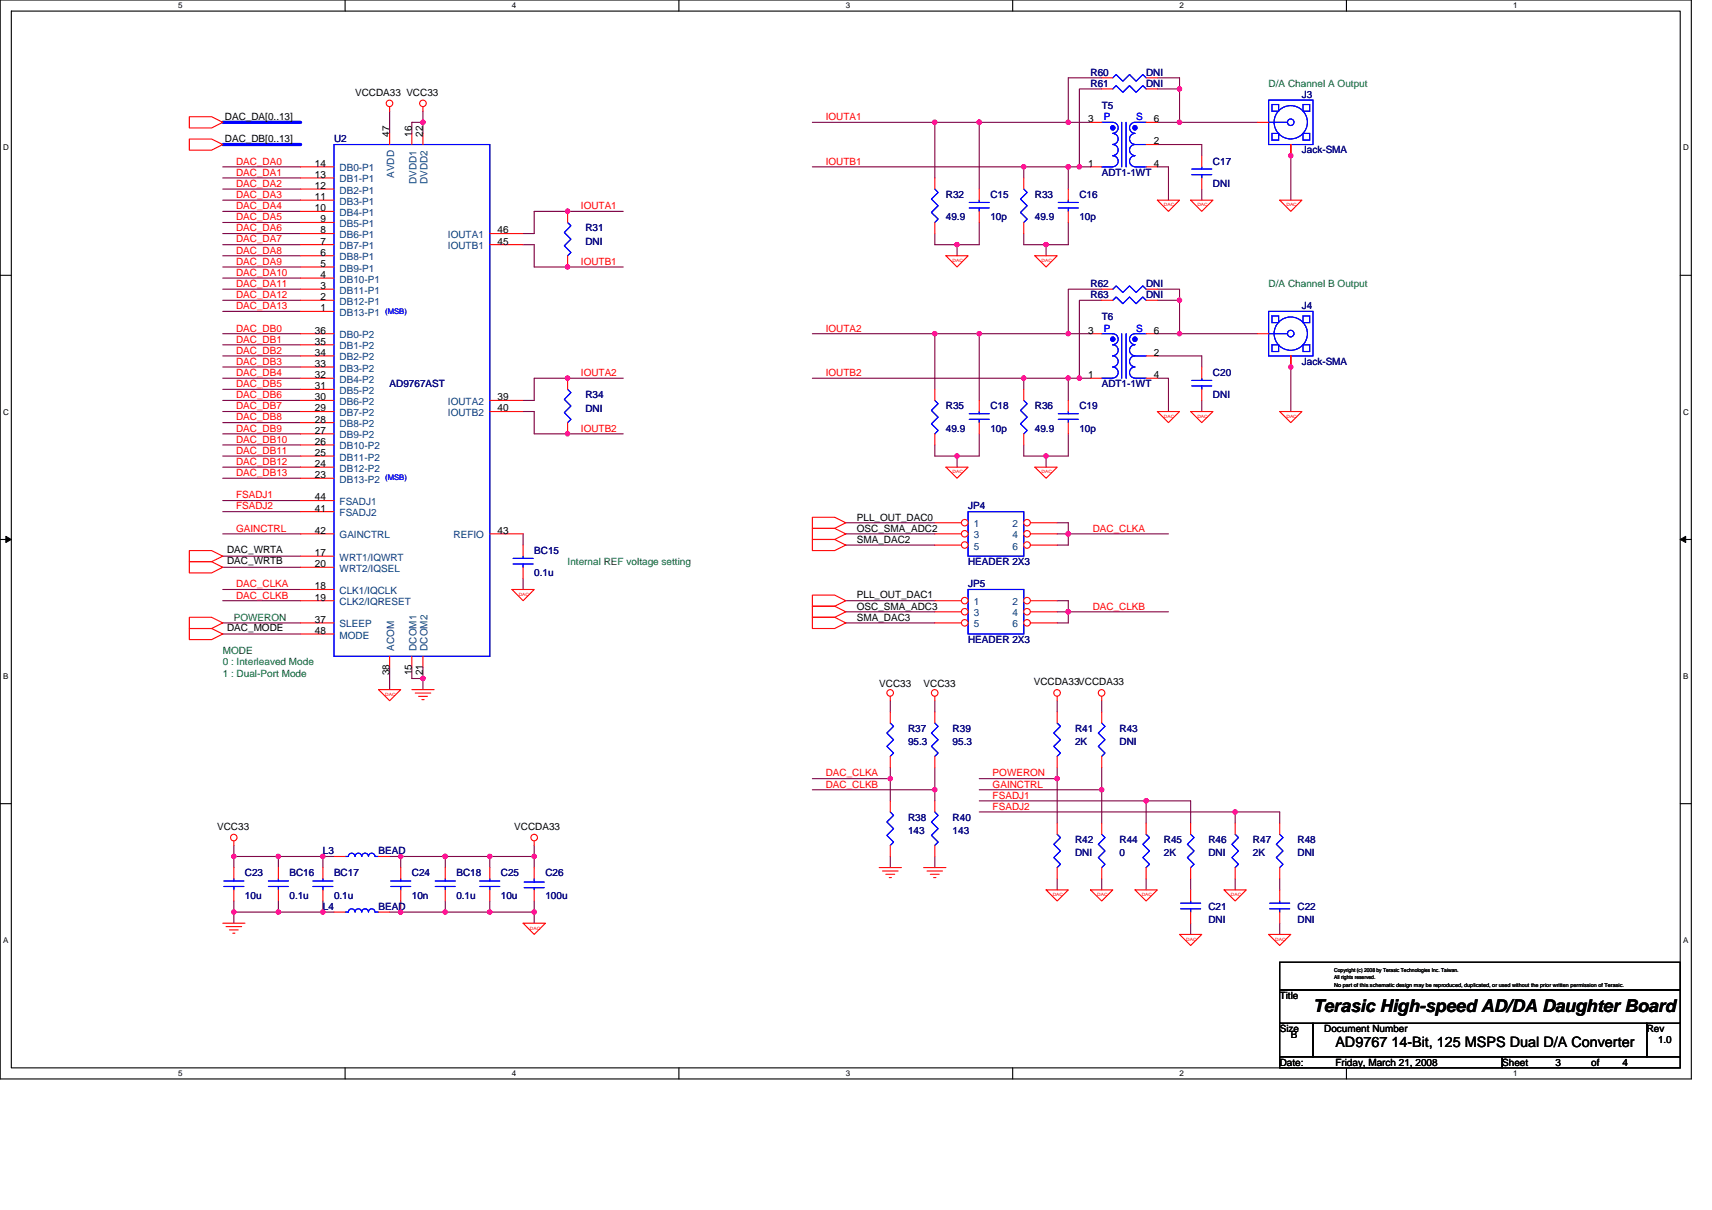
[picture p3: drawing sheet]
<svg xmlns="http://www.w3.org/2000/svg" width="297mm" height="210mm" viewBox="0 0 297 210" stroke-linecap="round" stroke-linejoin="round" font-family="sans-serif">
<path d="M0 0h293.5v187.2h-293.5zM2 1.9h289.5v183.4h-289.5z" fill="none" stroke="#000" stroke-width=".19"/>
<g fill="#fff">
<path d="M30.9 .2h.8v1.6h-.8z"/>
<path d="M30.9 185.5h.8v1.6h-.8z"/>
</g>
<path d="M59.9 0v1.9M59.9 185.3v1.9" fill="none" stroke="#000" stroke-width=".19"/>
<g fill="#fff">
<path d="M88.8 .2h.8v1.6h-.8z"/>
<path d="M88.8 185.5h.8v1.6h-.8z"/>
</g>
<path d="M117.8 0v1.9M117.8 185.3v1.9" fill="none" stroke="#000" stroke-width=".19"/>
<g fill="#fff">
<path d="M146.7 .2h.8v1.6h-.8z"/>
<path d="M146.7 185.5h.8v1.6h-.8z"/>
</g>
<path d="M175.7 0v1.9M175.7 185.3v1.9" fill="none" stroke="#000" stroke-width=".19"/>
<g fill="#fff">
<path d="M204.7 .2h.7v1.6h-.7z"/>
<path d="M204.7 185.5h.7v1.6h-.7z"/>
</g>
<path d="M233.6 0v1.9M233.6 185.3v1.9" fill="none" stroke="#000" stroke-width=".19"/>
<g fill="#fff">
<path d="M262.6 .2h.7v1.6h-.7z"/>
<path d="M262.6 185.5h.7v1.6h-.7z"/>
<path d="M.5 24.8h1v1.6h-1z"/>
<path d="M292 24.8h1v1.6h-1z"/>
<path d="M.5 70.7h1v1.5h-1z"/>
<path d="M292 70.7h1v1.5h-1z"/>
</g>
<path d="M0 47.8h2M291.5 47.8h2" fill="none" stroke="#000" stroke-width=".19"/>
<g fill="#fff">
<path d="M.5 116.5h.9v1.6h-.9z"/>
<path d="M292 116.5h.9v1.6h-.9z"/>
</g>
<path d="M0 93.6h2M291.5 93.6h2" fill="none" stroke="#000" stroke-width=".19"/>
<path d="M1 93.1l1 .5-1 .5zM291.5 93.6l1-.5v1z" fill="#000" stroke="#000" stroke-width=".17"/>
<g fill="#fff">
<path d="M.5 162.4h.9v1.5h-.9z"/>
<path d="M292 162.4h.9v1.5h-.9z"/>
</g>
<path d="M0 139.5h2M291.5 139.5h2M222 167h69.5v4.8h-69.5zM222 171.8h69.5v5.8h-69.5zM222 177.6h5.8v5.8h-5.8zM227.8 177.6h57.9v5.8h-57.9zM285.7 177.6h5.8v5.8h-5.8zM222 183.4h38.6v1.9h-38.6zM260.6 183.4h30.9v1.9h-30.9z" fill="none" stroke="#000" stroke-width=".19"/>
<g fill="none" stroke="#800040" stroke-width=".19">
<path d="M67.6 19.3v3.9M73.4 19.3v1.9M191.2 13.5h-5.8v7.7M191.2 15.4h-3.9v13.6M200.8 13.5h3.9v1.9h-3.9M204.7 15.4v5.8M38.6 29h13.6M38.6 30.9h13.6M38.6 32.8h13.6M38.6 34.7h13.6M38.6 36.7h13.6M38.6 38.6h13.6"/>
<path d="M73.4 21.2h-1.9v2M73.4 21.2v2M108.1 36.7h-15.4v3.8h-1.9M140.9 29h36.7M140.9 21.2h21.3M162.2 21.2v9.7M162.2 21.2h7.7M169.9 21.2v11.6M169.9 38.6v3.9h-3.9M169.9 21.2h15.5M177.6 29h7.8M177.6 29v1.9"/>
<path d="M185.4 29h1.9M185.4 21.2h3.8M185.4 29v3.8M185.4 38.6v3.9h-3.9M187.3 29h1.9M200.8 21.2h3.9M200.8 29h1.9v5.7M200.8 25.1h7.7v1.9M204.7 21.2h13.5M208.5 32.8v1.9M224 27v7.7M38.6 40.5h13.6"/>
<path d="M38.6 42.5h13.6M38.6 44.4h13.6M38.6 46.3h13.6M38.6 48.3h13.6M38.6 50.2h13.6M38.6 52.1h13.6M38.6 54h13.6M38.6 57.9h13.6M38.6 59.8h13.6M90.8 42.5h1.9v3.8h15.4M140.9 57.9h21.3M162.2 57.9h7.7"/>
<path d="M162.2 57.9v9.7M162.2 40.5v2h3.8M166 42.5v1.9M169.9 57.9v11.6M177.6 40.5v2h3.9M181.5 42.5v1.9M185.4 57.9h3.8M191.2 52.1h-3.9v13.5M191.2 50.2h-5.8v7.7h-15.5M200.8 52.1h3.9v5.8h-3.9M200.8 50.2h3.9v1.9M204.7 57.9h13.5"/>
<path d="M38.6 61.8h13.6M38.6 63.7h13.6M38.6 65.6h13.6M38.6 67.6h13.6M38.6 69.5h13.6M38.6 71.4h13.6M38.6 73.3h13.6M38.6 75.3h13.6M38.6 77.2h13.6M38.6 79.1h13.6M90.8 71.4h1.9v3.9h15.4M108.1 65.6h-15.4v3.9h-1.9"/>
<path d="M140.9 65.6h36.7M162.2 77.2v1.9h3.8M166 79.1v2M169.9 75.3v3.8h-3.9M177.6 65.6h7.8M177.6 65.6v2M177.6 77.2v1.9h3.9M181.5 79.1v2M185.4 65.6h1.9M185.4 65.6v3.9M185.4 75.3v3.8h-3.9M187.3 65.6h1.9"/>
<path d="M200.8 65.6h1.9v5.8M200.8 61.8h7.7v1.9M208.5 69.5v1.9M224 63.7v7.7M38.6 81.1h13.6M38.6 83h13.6M38.6 98.4h13.6M38.6 96.5h13.6M38.6 86.9h13.6M38.6 88.8h13.6M38.6 92.6h13.6M90.8 92.6v2"/>
<path d="M146.7 92.6h15.5M146.7 94.6h15.5M146.7 90.7h15.5M183.4 92.6h2M183.4 90.7h2v1.9M185.4 92.6v2h-2M185.4 92.6h17.3M38.6 110h13.6M38.6 104.2h13.6M38.6 102.3h13.6M38.6 108.1h13.6M67.6 115.8v3.9"/>
<path d="M71.5 115.8v2h1.9M73.4 115.8v2M73.4 117.8v1.9M90.8 100.4v1.9M146.7 106.2h15.5M146.7 108.1h15.5M146.7 104.2h15.5M183.4 104.2h2v2M183.4 106.2h2M185.4 106.2v1.9h-2M185.4 106.2h17.3M140.9 137.1h21.3"/>
<path d="M140.9 135.1h13.6M154.5 121.6v1.9M154.5 133.2v1.9M154.5 135.1v3.9M162.2 133.2v3.9M162.2 121.6v1.9M162.2 137.1v1.9M169.9 135.1h13.5M169.9 137.1h21.3M169.9 139h29M183.4 133.2v1.9M183.4 121.6v1.9"/>
<path d="M183.4 135.1v7.8M191.2 133.2v3.9M191.2 121.6v1.9M191.2 137.1v5.8M198.9 139v3.9M198.9 139h7.7v3.9M40.6 148.6h7.7v2M40.6 158.3h7.7M40.6 148.6v2M40.6 156.4v1.9M40.6 158.3v1.9M40.6 146.7v1.9"/>
<path d="M48.3 156.4v1.9M48.3 158.3h7.7M48.3 148.6h7.7M56 148.6h2M56 158.3h2M56 148.6v2M56 156.4v1.9M67.6 158.3h1.9M67.6 148.6h1.9M69.5 148.6v2M69.5 156.4v1.9M69.5 148.6h7.8"/>
<path d="M69.5 158.3h7.8M77.3 158.3h7.7M77.3 148.6h7.7M77.3 156.4v1.9M77.3 148.6v2M85 158.3h7.7M85 148.6h7.7M85 156.4v1.9M85 148.6v2M92.7 158.3v1.9M92.7 146.7v1.9M92.7 148.6v2"/>
<path d="M92.7 156.4v1.9M154.5 148.6v2M162.2 148.6v2M169.9 140.9h44.4M183.4 152.5v1.9M191.2 152.5v1.9M198.9 152.5v1.9M206.6 152.5v1.9M214.3 140.9v2M214.3 152.5v1.9M214.3 140.9h7.7v2M222 152.5v1.9"/>
<path d="M206.6 160.2v2M222 160.2v2"/>
</g>
<path d="M38.6 21.2h13.6M38.6 25.1h13.6" fill="none" stroke="#00f" stroke-width=".57"/>
<g fill="#f0f" stroke="#f0f" stroke-width=".19">
<circle cx="73.4" cy="117.7" r=".38"/>
<circle cx="73.4" cy="21.2" r=".38"/>
<circle cx="56" cy="158.3" r=".38"/>
<circle cx="85" cy="158.3" r=".38"/>
<circle cx="92.7" cy="148.6" r=".38"/>
<circle cx="48.3" cy="158.3" r=".38"/>
<circle cx="77.2" cy="158.3" r=".38"/>
<circle cx="92.7" cy="158.3" r=".38"/>
<circle cx="56" cy="148.6" r=".38"/>
<circle cx="48.3" cy="148.6" r=".38"/>
<circle cx="85" cy="148.6" r=".38"/>
<circle cx="77.2" cy="148.6" r=".38"/>
<circle cx="69.5" cy="148.6" r=".38"/>
<circle cx="69.5" cy="158.3" r=".38"/>
<circle cx="40.6" cy="148.6" r=".38"/>
<circle cx="40.6" cy="158.3" r=".38"/>
<circle cx="185.3" cy="106.2" r=".38"/>
<circle cx="185.3" cy="92.6" r=".38"/>
<circle cx="162.2" cy="57.9" r=".38"/>
<circle cx="166" cy="79.1" r=".38"/>
<circle cx="181.5" cy="79.1" r=".38"/>
<circle cx="177.6" cy="65.6" r=".38"/>
<circle cx="204.6" cy="57.9" r=".38"/>
<circle cx="185.3" cy="57.9" r=".38"/>
<circle cx="223.9" cy="63.7" r=".38"/>
<circle cx="98.5" cy="65.6" r=".38"/>
<circle cx="98.5" cy="75.3" r=".38"/>
<circle cx="98.5" cy="36.7" r=".38"/>
<circle cx="98.5" cy="46.3" r=".38"/>
<circle cx="162.2" cy="21.2" r=".38"/>
<circle cx="166" cy="42.4" r=".38"/>
<circle cx="181.5" cy="42.4" r=".38"/>
<circle cx="185.3" cy="28.9" r=".38"/>
<circle cx="177.6" cy="28.9" r=".38"/>
<circle cx="204.6" cy="21.2" r=".38"/>
<circle cx="185.3" cy="21.2" r=".38"/>
<circle cx="223.9" cy="27" r=".38"/>
<circle cx="214.3" cy="140.9" r=".38"/>
<circle cx="191.1" cy="137" r=".38"/>
<circle cx="183.4" cy="135.1" r=".38"/>
<circle cx="162.2" cy="137" r=".38"/>
<circle cx="154.5" cy="135.1" r=".38"/>
<circle cx="198.9" cy="139" r=".38"/>
<circle cx="204.6" cy="15.4" r=".38"/>
<circle cx="169.9" cy="21.2" r=".38"/>
<circle cx="187.3" cy="28.9" r=".38"/>
<circle cx="204.6" cy="52.1" r=".38"/>
<circle cx="187.3" cy="65.6" r=".38"/>
<circle cx="185.3" cy="65.6" r=".38"/>
<circle cx="169.9" cy="57.9" r=".38"/>
</g>
<g fill="none" stroke="#f00" stroke-width=".19">
<path d="M67.6 18.5v.8M73.4 18.5v.8M191.2 13.5h1.9M191.2 15.4h1.9M198.9 13.5h1.9M198.9 15.4h1.9M32.8 20.3h3.9l1.9 .9-1.9 1h-3.9zM32.8 24.1h3.9l1.9 1-1.9 1h-3.9zM52.2 34.7h5.8M52.2 30.9h5.8M52.2 36.7h5.8M52.2 32.8h5.8"/>
<path d="M52.2 29h5.8M52.2 38.6h5.8M67.6 23.2v1.9M71.5 23.2v1.9M73.4 23.2v1.9M98.5 36.7v1.9M162.2 30.9v1.9M162.2 38.6v1.9M185.4 32.8v1.9M185.4 36.7v1.9M200.8 34.7h3.9l-2 2zM206.6 34.7h3.9l-2 2z"/>
<path d="M208.5 27v2M208.5 30.9v1.9M222 34.7h3.9l-1.9 2zM52.2 50.2h5.8M52.2 42.5h5.8M52.2 40.5h5.8M52.2 44.4h5.8M52.2 59.8h5.8M52.2 52.1h5.8M52.2 46.3h5.8M52.2 48.3h5.8M52.2 57.9h5.8"/>
<path d="M52.2 54h5.8M85 42.5h5.8M85 40.5h5.8M98.5 44.4v1.9M164.1 44.4h3.9l-2 1.9zM179.6 44.4h3.8l-1.9 1.9zM189.2 57.9h2M191.2 50.2h1.9M198.9 50.2h1.9M198.9 57.9h1.9M218.2 57.9h1.9M52.2 71.4h5.8"/>
<path d="M52.2 79.1h5.8M52.2 63.7h5.8M52.2 73.3h5.8M52.2 69.5h5.8M52.2 65.6h5.8M52.2 75.3h5.8M52.2 77.2h5.8M52.2 61.8h5.8M52.2 67.6h5.8M85 71.4h5.8M85 69.5h5.8M98.5 65.6v2"/>
<path d="M98.5 73.3v2M162.2 67.6v1.9M162.2 75.3v1.9M169.9 69.5v1.9M169.9 73.3v2M185.4 69.5v1.9M185.4 73.3v2M189.2 65.6h2M198.9 65.6h1.9M198.9 61.8h1.9M200.8 71.4h3.9l-2 1.9zM206.6 71.4h3.9l-2 1.9z"/>
<path d="M222 71.4h3.9l-1.9 1.9zM224 61.8v1.9M32.8 97.5h3.9l1.9 .9-1.9 1h-3.9zM32.8 95.5h3.9l1.9 1-1.9 1h-3.9zM52.2 92.6h5.8M52.2 98.4h5.8M52.2 81.1h5.8M52.2 96.5h5.8M52.2 88.8h5.8M52.2 86.9h5.8M52.2 83h5.8M85 92.6h5.8"/>
<path d="M90.8 94.6v1.9M90.8 98.4v2M140.9 91.7h3.9l1.9 .9-1.9 1h-3.9zM140.9 89.8h3.9l1.9 .9-1.9 1h-3.9zM140.9 93.6h3.9l1.9 1-1.9 .9h-3.9zM164.1 81.1h3.9l-2 1.9zM179.6 81.1h3.8l-1.9 1.9zM32.8 109.1h3.9l1.9 .9-1.9 1h-3.9zM32.8 107.1h3.9l1.9 1-1.9 1h-3.9zM52.2 108.1h5.8M52.2 102.3h5.8M52.2 110h5.8"/>
<path d="M52.2 104.2h5.8M65.7 119.7h3.8l-1.9 1.9zM67.6 113.9v1.9M71.5 119.7h3.8M71.5 113.9v1.9M73.4 113.9v1.9M88.8 102.3h3.9l-1.9 1.9zM140.9 103.3h3.9l1.9 .9-1.9 1h-3.9zM140.9 105.2h3.9l1.9 1-1.9 .9h-3.9zM140.9 107.1h3.9l1.9 1-1.9 1h-3.9zM72 120.3h2.7M72.6 120.8h1.6"/>
<path d="M73.2 121.4h.4M154.5 120.8v.8M154.5 123.5v2M154.5 131.3v1.9M154.5 139v1.9M162.2 120.8v.8M162.2 123.5v2M162.2 131.3v1.9M162.2 139v1.9M183.4 120.8v.8M183.4 123.5v2M183.4 131.3v1.9"/>
<path d="M191.2 120.8v.8M191.2 123.5v2M191.2 131.3v1.9M40.6 145.9v.8M40.6 150.6v1.9M40.6 154.4v2M56 150.6v1.9M56 154.4v2M58 148.6h1.9M58 158.3h1.9M65.7 148.6h1.9M65.7 158.3h1.9"/>
<path d="M69.5 150.6v1.9M69.5 154.4v2M77.3 150.6v1.9M77.3 154.4v2M85 150.6v1.9M85 154.4v2M92.7 145.9v.8M92.7 150.6v1.9M92.7 154.4v2M152.5 150.6h3.9M153.1 151.2h2.7M153.7 151.7h1.5"/>
<path d="M154.3 152.3h.4M154.5 146.7v1.9M160.2 150.6h3.9M160.8 151.2h2.7M161.4 151.7h1.6M162 152.3h.4M162.2 146.7v1.9M181.5 154.4h3.9l-2 2zM189.2 154.4h3.9l-1.9 2zM191.2 142.9v1.9M191.2 150.6v1.9M196.9 154.4h3.9l-1.9 2z"/>
<path d="M206.6 142.9v1.9M206.6 150.6v1.9M212.4 154.4h3.8l-1.9 2zM214.3 142.9v1.9M214.3 150.6v1.9M222 154.4v2M222 158.3v1.9M38.6 160.2h3.9M39.2 160.8h2.7M39.8 161.4h1.5M40.4 161.9h.4M90.8 160.2h3.8l-1.9 2z"/>
<path d="M204.7 162.2h3.8l-1.9 1.9zM220.1 162.2h3.9l-2 1.9z"/>
<circle cx="67.6" cy="17.9" r=".57"/>
<circle cx="73.4" cy="17.9" r=".57"/>
<circle cx="154.5" cy="120.2" r=".57"/>
<circle cx="162.2" cy="120.2" r=".57"/>
<circle cx="183.4" cy="120.2" r=".57"/>
<circle cx="191.1" cy="120.2" r=".57"/>
<circle cx="40.6" cy="145.3" r=".57"/>
<circle cx="92.7" cy="145.3" r=".57"/>
</g>
<g fill="none" stroke="#00f" stroke-width=".19">
<path d="M193.1 13.5l.6-.6 1.1 1.2 1.2-1.2 1.1 1.2 1.2-1.2 .6 .6M193.1 15.4l.6-.5 1.1 1.1 1.2-1.1 1.1 1.1 1.2-1.1 .6 .5M58 25.1h27v88.8h-27zM98.5 38.6l.6 .6-1.2 1.1 1.2 1.2-1.2 1.2 1.2 1.1-.6 .6M162.2 32.8l.6 .6-1.2 1.1 1.2 1.2-1.2 1.2 1.2 1.1-.6 .6M183.6 36.1h3.5M183.6 35.1h3.5M185.4 34.7v.4M185.4 36.1v.6M206.8 30.3h3.4M206.8 29.3h3.4M208.5 29v.3"/>
<path d="M208.5 30.3v.6M191.2 57.9h1.9a.95 .95 0 0 1 .9 1 .95 .95 0 0 1-.9 .9M193.1 59.8a.95 .95 0 0 1 .9 1 .95 .95 0 0 1-.9 .9M193.1 50.2l.6-.6 1.1 1.2 1.2-1.2 1.1 1.2 1.2-1.2 .6 .6M194.6 57.9v7.7M195.4 57.9v7.7M196.9 59.8a.95 .95 0 0 0-.9 1 .95 .95 0 0 0 .9 .9M198.9 57.9h-2a.95 .95 0 0 0-.9 1 .95 .95 0 0 0 .9 .9M220.1 54h7.7v7.8h-7.7zM220.1 57.9h3.3M220.7 59.8h1.1v1.2h-1.1zM220.7 54.8h1.1v1.2h-1.1z"/>
<path d="M226.1 59.8h1.1v1.2h-1.1zM226.1 54.8h1.1v1.2h-1.1zM98.5 67.6l.6 .5-1.2 1.2 1.2 1.2-1.2 1.1 1.2 1.2-.6 .5M162.2 69.5l.6 .6-1.2 1.1 1.2 1.2-1.2 1.2 1.2 1.1-.6 .6M168.2 72.8h3.4M168.2 71.8h3.4M169.9 71.4v.4M169.9 72.8v.5M183.6 72.8h3.5M183.6 71.8h3.5M185.4 71.4v.4M185.4 72.8v.5"/>
<path d="M193.1 61.8a.96 .96 0 0 1 .9 .9 .96 .96 0 0 1-.9 1 .97 .97 0 0 1 .9 1 .97 .97 0 0 1-.9 .9h-1.9M198.9 61.8h-2a.95 .95 0 0 0-.9 .9 .95 .95 0 0 0 .9 1 .99 .99 0 0 0-.9 1 .99 .99 0 0 0 .9 .9h2M89 97.9h3.5M89 96.9h3.5M90.8 96.5v.4M90.8 97.9v.5M168 88.8h9.6v7.7h-9.6zM154.5 125.5l.5 .5-1.1 1.2 1.1 1.2-1.1 1.1 1.1 1.2-.5 .6M162.2 125.5l.6 .5-1.2 1.2 1.2 1.2-1.2 1.1 1.2 1.2-.6 .6M183.4 125.5l.6 .5-1.2 1.2 1.2 1.2-1.2 1.1 1.2 1.2-.6 .6M191.2 125.5l.5 .5-1.1 1.2 1.1 1.2-1.1 1.1 1.1 1.2-.5 .6M38.8 153.8h3.5"/>
<path d="M38.8 152.9h3.5M40.6 152.5v.4M40.6 153.8v.6M54.3 153.8h3.5M54.3 152.9h3.5M56 152.5v.4M56 153.8v.6M59.9 148.6h.5M59.9 158.3h.5a.58 .58 0 0 1 .6-.6 .58 .58 0 0 1 .6 .6 .57 .57 0 0 1 .6-.6 .57 .57 0 0 1 .6 .6 .58 .58 0 0 1 .5-.6 .58 .58 0 0 1 .6 .6 .57 .57 0 0 1 .6-.6 .57 .57 0 0 1 .6 .6h.6M60.4 148.6a.58 .58 0 0 1 .6-.5 .58 .58 0 0 1 .6 .5 .57 .57 0 0 1 .6-.5 .57 .57 0 0 1 .6 .5 .58 .58 0 0 1 .5-.5 .58 .58 0 0 1 .6 .5 .57 .57 0 0 1 .6-.5 .57 .57 0 0 1 .6 .5M65.1 148.6h.6M67.8 153.8h3.5"/>
<path d="M67.8 152.9h3.5M69.5 152.5v.4M69.5 153.8v.6M75.5 153.8h3.5M75.5 152.9h3.5M77.3 152.5v.4M77.3 153.8v.6M83.2 153.8h3.5M83.2 152.9h3.5M85 152.5v.4M85 153.8v.6M90.9 153.1h3.5"/>
<path d="M90.9 154.1h3.5M92.7 154.1v.3M92.7 152.5v.6M154.5 140.9l.5 .6-1.1 1.1 1.1 1.2-1.1 1.2 1.1 1.1-.5 .6M162.2 140.9l.6 .6-1.2 1.1 1.2 1.2-1.2 1.2 1.2 1.1-.6 .6M191.2 144.8l.5 .6-1.1 1.1 1.1 1.2-1.1 1.1 1.1 1.2-.5 .6M206.6 144.8l.6 .6-1.2 1.1 1.2 1.2-1.2 1.1 1.2 1.2-.6 .6M214.3 144.8l.6 .6-1.2 1.1 1.2 1.2-1.2 1.1 1.2 1.2-.6 .6M220.3 157.7h3.5M220.3 156.7h3.5M222 156.4v.3M222 157.7v.6"/>
<circle cx="223.9" cy="57.9" r=".57"/>
<circle cx="224" cy="57.9" r="2.89"/>
</g>
<g fill="#00f" stroke="#00f" stroke-width=".19">
<circle cx="196.9" cy="58.9" r=".38"/>
<circle cx="193.1" cy="58.9" r=".38"/>
</g>
<circle cx="167.4" cy="90.7" r=".57" fill="#fff" stroke="#f00" stroke-width=".19"/>
<path d="M162.2 90.7h4.6" fill="none" stroke="#f00" stroke-width=".19"/>
<circle cx="178.2" cy="90.7" r=".57" fill="#fff" stroke="#f00" stroke-width=".19"/>
<path d="M178.8 90.7h4.6" fill="none" stroke="#f00" stroke-width=".19"/>
<circle cx="167.4" cy="92.6" r=".57" fill="#fff" stroke="#f00" stroke-width=".19"/>
<path d="M162.2 92.6h4.6" fill="none" stroke="#f00" stroke-width=".19"/>
<circle cx="178.2" cy="92.6" r=".57" fill="#fff" stroke="#f00" stroke-width=".19"/>
<path d="M178.8 92.6h4.6" fill="none" stroke="#f00" stroke-width=".19"/>
<circle cx="167.4" cy="94.6" r=".57" fill="#fff" stroke="#f00" stroke-width=".19"/>
<path d="M162.2 94.6h4.6" fill="none" stroke="#f00" stroke-width=".19"/>
<circle cx="178.2" cy="94.6" r=".57" fill="#fff" stroke="#f00" stroke-width=".19"/>
<g fill="none" stroke="#f00" stroke-width=".19">
<path d="M169.9 32.8v1.9M169.9 36.7v1.9M177.6 30.9v1.9M177.6 38.6v1.9M191.2 52.1h1.9M198.9 52.1h1.9M208.5 63.7v1.9M208.5 67.6v1.9M178.8 94.6h4.6M48.3 150.6v1.9M48.3 154.4v2M198.9 142.9v1.9"/>
<path d="M198.9 150.6v1.9"/>
</g>
<g fill="none" stroke="#00f" stroke-width=".19">
<path d="M168.2 36.1h3.4M168.2 35.1h3.4M169.9 34.7v.4M169.9 36.1v.6M177.6 32.8l.6 .6-1.1 1.1 1.1 1.2-1.1 1.2 1.1 1.1-.6 .6M193.1 52.1l.6-.6 1.1 1.2 1.2-1.2 1.1 1.2 1.2-1.2 .6 .6M206.8 67h3.4M206.8 66h3.4M208.5 65.6v.4M208.5 67v.6M168 102.3h9.6v7.7h-9.6zM46.6 153.8h3.4"/>
<path d="M46.6 152.9h3.4M48.3 152.5v.4M48.3 153.8v.6M198.9 144.8l.5 .6-1.1 1.1 1.1 1.2-1.1 1.1 1.1 1.2-.5 .6"/>
</g>
<circle cx="167.4" cy="104.2" r=".57" fill="#fff" stroke="#f00" stroke-width=".19"/>
<path d="M162.2 104.2h4.6" fill="none" stroke="#f00" stroke-width=".19"/>
<circle cx="178.2" cy="104.2" r=".57" fill="#fff" stroke="#f00" stroke-width=".19"/>
<path d="M178.8 104.2h4.6" fill="none" stroke="#f00" stroke-width=".19"/>
<circle cx="167.4" cy="106.2" r=".57" fill="#fff" stroke="#f00" stroke-width=".19"/>
<path d="M162.2 106.2h4.6" fill="none" stroke="#f00" stroke-width=".19"/>
<circle cx="178.2" cy="106.2" r=".57" fill="#fff" stroke="#f00" stroke-width=".19"/>
<path d="M178.8 106.2h4.6" fill="none" stroke="#f00" stroke-width=".19"/>
<circle cx="167.4" cy="108.1" r=".57" fill="#fff" stroke="#f00" stroke-width=".19"/>
<path d="M162.2 108.1h4.6" fill="none" stroke="#f00" stroke-width=".19"/>
<circle cx="178.2" cy="108.1" r=".57" fill="#fff" stroke="#f00" stroke-width=".19"/>
<g fill="none" stroke="#f00" stroke-width=".19">
<path d="M189.2 21.2h2M189.2 29h2M198.9 21.2h1.9M198.9 29h1.9M198.9 25.1h1.9M218.2 21.2h1.9M224 25.1v1.9M177.6 67.6v1.9M177.6 75.3v1.9M178.8 108.1h4.6M183.4 142.9v1.9M183.4 150.6v1.9"/>
<path d="M206.6 154.4v2M206.6 158.3v1.9M222 142.9v1.9M222 150.6v1.9"/>
</g>
<g fill="none" stroke="#00f" stroke-width=".19">
<path d="M220.1 17.4h7.7v7.7h-7.7zM220.7 18.1h1.1v1.2h-1.1zM226.1 18.1h1.1v1.2h-1.1zM191.2 29h1.9M191.2 21.2h1.9a.95 .95 0 0 1 .9 1 .95 .95 0 0 1-.9 .9M193.1 23.2a.95 .95 0 0 1 .9 .9 .95 .95 0 0 1-.9 1 .97 .97 0 0 1 .9 .9 .97 .97 0 0 1-.9 1 .96 .96 0 0 1 .9 1 .96 .96 0 0 1-.9 .9M194.6 21.2v7.8M195.4 21.2v7.8M196.9 23.2a.95 .95 0 0 0-.9 .9 .95 .95 0 0 0 .9 1M196.9 25.1a.96 .96 0 0 0-.9 .9 .96 .96 0 0 0 .9 1 .96 .96 0 0 0-.9 1 .96 .96 0 0 0 .9 .9M196.9 25.1h2M196.9 29h2"/>
<path d="M198.9 21.2h-2a.95 .95 0 0 0-.9 1 .95 .95 0 0 0 .9 .9M220.1 21.2h3.3M220.7 23.2h1.1v1.1h-1.1zM226.1 23.2h1.1v1.1h-1.1zM177.6 69.5l.6 .6-1.1 1.1 1.1 1.2-1.1 1.2 1.1 1.1-.6 .6M183.4 144.8l.6 .6-1.2 1.1 1.2 1.2-1.2 1.1 1.2 1.2-.6 .6M204.8 157.7h3.5M204.8 156.7h3.5M206.6 156.4v.3M206.6 157.7v.6M222 144.8l.6 .6-1.2 1.1 1.2 1.2-1.2 1.1 1.2 1.2-.6 .6"/>
<circle cx="223.9" cy="21.2" r=".57"/>
<circle cx="224" cy="21.2" r="2.89"/>
</g>
<g fill="#00f" stroke="#00f" stroke-width=".19">
<circle cx="196.9" cy="22.2" r=".38"/>
<circle cx="193.1" cy="22.2" r=".38"/>
</g>
<g fill="#f0f" stroke="#f0f" stroke-width=".19">
<circle cx="73.4" cy="117.7" r=".38"/>
<circle cx="73.4" cy="21.2" r=".38"/>
<circle cx="56" cy="158.3" r=".38"/>
<circle cx="85" cy="158.3" r=".38"/>
<circle cx="92.7" cy="148.6" r=".38"/>
<circle cx="48.3" cy="158.3" r=".38"/>
<circle cx="77.2" cy="158.3" r=".38"/>
<circle cx="92.7" cy="158.3" r=".38"/>
<circle cx="56" cy="148.6" r=".38"/>
<circle cx="48.3" cy="148.6" r=".38"/>
<circle cx="85" cy="148.6" r=".38"/>
<circle cx="77.2" cy="148.6" r=".38"/>
<circle cx="69.5" cy="148.6" r=".38"/>
<circle cx="69.5" cy="158.3" r=".38"/>
<circle cx="40.6" cy="148.6" r=".38"/>
<circle cx="40.6" cy="158.3" r=".38"/>
<circle cx="185.3" cy="106.2" r=".38"/>
<circle cx="185.3" cy="92.6" r=".38"/>
<circle cx="162.2" cy="57.9" r=".38"/>
<circle cx="166" cy="79.1" r=".38"/>
<circle cx="181.5" cy="79.1" r=".38"/>
<circle cx="177.6" cy="65.6" r=".38"/>
<circle cx="204.6" cy="57.9" r=".38"/>
<circle cx="185.3" cy="57.9" r=".38"/>
<circle cx="223.9" cy="63.7" r=".38"/>
<circle cx="98.5" cy="65.6" r=".38"/>
<circle cx="98.5" cy="75.3" r=".38"/>
<circle cx="98.5" cy="36.7" r=".38"/>
<circle cx="98.5" cy="46.3" r=".38"/>
<circle cx="162.2" cy="21.2" r=".38"/>
<circle cx="166" cy="42.4" r=".38"/>
<circle cx="181.5" cy="42.4" r=".38"/>
<circle cx="185.3" cy="28.9" r=".38"/>
<circle cx="177.6" cy="28.9" r=".38"/>
<circle cx="204.6" cy="21.2" r=".38"/>
<circle cx="185.3" cy="21.2" r=".38"/>
<circle cx="223.9" cy="27" r=".38"/>
<circle cx="214.3" cy="140.9" r=".38"/>
<circle cx="191.1" cy="137" r=".38"/>
<circle cx="183.4" cy="135.1" r=".38"/>
<circle cx="162.2" cy="137" r=".38"/>
<circle cx="154.5" cy="135.1" r=".38"/>
<circle cx="198.9" cy="139" r=".38"/>
<circle cx="204.6" cy="15.4" r=".38"/>
<circle cx="169.9" cy="21.2" r=".38"/>
<circle cx="187.3" cy="28.9" r=".38"/>
<circle cx="204.6" cy="52.1" r=".38"/>
<circle cx="187.3" cy="65.6" r=".38"/>
<circle cx="185.3" cy="65.6" r=".38"/>
<circle cx="169.9" cy="57.9" r=".38"/>
</g>
<text font-size="3.1" x="227.8" y="175.6">Terasic High-speed AD/DA Daughter Board</text>
<text font-size="2.5" x="231.7" y="181.8">AD9767 14-Bit, 125 MSPS Dual D/A Converter</text>
<g font-size="1.7">
<text x="61.6" y="16.6">VCCDA33 VCC33</text>
<text x="39" y="20.8">DAC_DA[0..13]</text>
<text x="67.6" y="23.7" transform="rotate(-90 67.6 23.7)">47</text>
<text x="71.4" y="23.7" transform="rotate(-90 71.4 23.7)">16</text>
<text x="73.4" y="23.7" transform="rotate(-90 73.4 23.7)">22</text>
<text x="188.8" y="21.2">3</text>
<text x="200.2" y="21.2">6</text>
<text x="39" y="24.7">DAC_DB[0..13]</text>
<text x="54.6" y="28.9">14</text>
<text x="188.8" y="28.9">1</text>
<text x="200.2" y="28.9">4</text>
<text x="200.2" y="25.1">2</text>
<text x="54.6" y="34.7">11</text>
<text x="54.6" y="30.9">13</text>
<text x="54.6" y="32.8">12</text>
<text x="54.6" y="36.7">10</text>
<text x="55.6" y="40.5">8</text>
<text x="55.6" y="38.6">9</text>
<text x="86.3" y="40.5">46</text>
<text x="55.6" y="44.4">6</text>
<text x="55.6" y="46.3">5</text>
<text x="55.6" y="42.4">7</text>
<text x="86.3" y="42.4">45</text>
<text x="55.6" y="50.2">3</text>
<text x="55.6" y="52.1">2</text>
<text x="55.6" y="48.2">4</text>
<text x="54.6" y="59.8">35</text>
<text x="54.6" y="57.9">36</text>
<text x="55.6" y="54">1</text>
<text x="188.8" y="57.9">3</text>
<text x="200.2" y="57.9">6</text>
<text x="54.6" y="63.7">33</text>
<text x="54.6" y="65.6">32</text>
<text x="54.6" y="61.7">34</text>
<text x="188.8" y="65.6">1</text>
<text x="200.2" y="65.6">4</text>
<text x="200.2" y="61.7">2</text>
<text x="54.6" y="69.5">30</text>
<text x="54.6" y="71.4">29</text>
<text x="54.6" y="67.5">31</text>
<text x="86.3" y="71.4">40</text>
<text x="86.3" y="69.5">39</text>
<text x="54.6" y="73.3">28</text>
<text x="54.6" y="75.3">27</text>
<text x="54.6" y="77.2">26</text>
<text x="54.6" y="79.1">25</text>
<text x="54.6" y="81">24</text>
<text x="54.6" y="83">23</text>
<text x="54.6" y="88.8">41</text>
<text x="54.6" y="86.8">44</text>
<text x="39.4" y="95.9">DAC_WRTA</text>
<text x="54.6" y="92.6">42</text>
<text x="86.3" y="92.6">43</text>
<text x="148.7" y="92.3">OSC_SMA_ADC2</text>
<text x="148.7" y="90.3">PLL_OUT_DAC0</text>
<text x="148.7" y="94.2">SMA_DAC2</text>
<text x="39.4" y="97.9">DAC_WRTB</text>
<text x="54.6" y="98.4">20</text>
<text x="54.6" y="96.5">17</text>
<text x="54.6" y="102.3">18</text>
<text x="54.6" y="104.2">19</text>
<text x="148.7" y="103.8">PLL_OUT_DAC1</text>
<text x="148.7" y="105.8">OSC_SMA_ADC3</text>
<text x="148.7" y="107.7">SMA_DAC3</text>
<text x="39.4" y="109.5">DAC_MODE</text>
<text x="54.6" y="108.1">37</text>
<text x="54.6" y="110">48</text>
<text x="67.6" y="117.2" transform="rotate(-90 67.6 117.2)">38</text>
<text x="71.4" y="117.2" transform="rotate(-90 71.4 117.2)">15</text>
<text x="73.4" y="117.2" transform="rotate(-90 73.4 117.2)">21</text>
<text x="152.5" y="119.3">VCC33</text>
<text x="160.2" y="119.3">VCC33</text>
<text x="179.4" y="118.9">VCCDA33VCCDA33</text>
<text x="37.7" y="144">VCC33</text>
<text x="89.2" y="144">VCCDA33</text>
<text x="222" y="173.4">Title</text>
<text x="222" y="179.1">Size</text>
<text x="229.8" y="179.1">Document Number</text>
<text x="285.7" y="179.1">Rev</text>
<text x="222" y="184.9">Date:</text>
<text x="224" y="180.1">B</text>
<text x="231.7" y="184.9">Friday, March 21, 2008</text>
<text x="260.6" y="184.9">Sheet</text>
<text x="269.9" y="184.9">3</text>
<text x="276.1" y="184.9">of</text>
<text x="281.5" y="184.9">4</text>
<text x="287.7" y="181.1">1.0</text>
</g>
<g font-size="1.7" fill="#000080">
<text x="189.2" y="13.1">R60</text>
<text x="189.2" y="15">R61</text>
<text x="198.9" y="13.1">DNI</text>
<text x="198.9" y="15">DNI</text>
<text x="225.9" y="17">J3</text>
<text x="191.2" y="18.9">T5</text>
<text x="58" y="24.7">U2</text>
<text x="210.5" y="28.6">C17</text>
<text x="225.9" y="26.6">Jack-SMA</text>
<text x="164.1" y="34.4">R32</text>
<text x="171.8" y="34.4">C15</text>
<text x="179.6" y="34.4">R33</text>
<text x="187.3" y="34.4">C16</text>
<text x="191.2" y="30.5">ADT1-1WT</text>
<text x="210.5" y="32.4">DNI</text>
<text x="101.6" y="40.2">R31</text>
<text x="164.1" y="38.2">49.9</text>
<text x="171.8" y="38.2">10p</text>
<text x="179.6" y="38.2">49.9</text>
<text x="187.3" y="38.2">10p</text>
<text x="101.6" y="42.5">DNI</text>
<text x="189.2" y="49.8">R62</text>
<text x="189.2" y="51.7">R63</text>
<text x="198.9" y="49.8">DNI</text>
<text x="198.9" y="51.7">DNI</text>
<text x="225.9" y="53.7">J4</text>
<text x="191.2" y="55.6">T6</text>
<text x="210.5" y="65.2">C20</text>
<text x="225.9" y="63.3">Jack-SMA</text>
<text x="67.6" y="67.2">AD9767AST</text>
<text x="101.6" y="69.1">R34</text>
<text x="101.6" y="71.4">DNI</text>
<text x="164.1" y="71">R35</text>
<text x="171.8" y="71">C18</text>
<text x="179.6" y="71">R36</text>
<text x="187.3" y="71">C19</text>
<text x="191.2" y="67.2">ADT1-1WT</text>
<text x="210.5" y="69.1">DNI</text>
<text x="164.1" y="74.9">49.9</text>
<text x="171.8" y="74.9">10p</text>
<text x="179.6" y="74.9">49.9</text>
<text x="187.3" y="74.9">10p</text>
<text x="168" y="88.4">JP4</text>
<text x="92.7" y="96.1">BC15</text>
<text x="92.7" y="100">0.1u</text>
<text x="168" y="98.1">HEADER 2X3</text>
<text x="168" y="101.9">JP5</text>
<text x="168" y="111.6">HEADER 2X3</text>
<text x="157.6" y="127">R37</text>
<text x="157.6" y="129.3">95.3</text>
<text x="165.3" y="127">R39</text>
<text x="165.3" y="129.3">95.3</text>
<text x="186.5" y="127">R41</text>
<text x="186.5" y="129.3">2K</text>
<text x="194.2" y="127">R43</text>
<text x="194.2" y="129.3">DNI</text>
<text x="157.6" y="142.5">R38</text>
<text x="165.3" y="142.5">R40</text>
<text x="56" y="148.3">L3</text>
<text x="65.7" y="148.3">BEAD</text>
<text x="157.6" y="144.8">143</text>
<text x="165.3" y="144.8">143</text>
<text x="186.5" y="146.3">R42</text>
<text x="186.5" y="148.6">DNI</text>
<text x="194.2" y="146.3">R44</text>
<text x="194.2" y="148.6">0</text>
<text x="201.9" y="146.3">R45</text>
<text x="201.9" y="148.6">2K</text>
<text x="209.7" y="146.3">R46</text>
<text x="209.7" y="148.6">DNI</text>
<text x="217.4" y="146.3">R47</text>
<text x="217.4" y="148.6">2K</text>
<text x="225.1" y="146.3">R48</text>
<text x="225.1" y="148.6">DNI</text>
<text x="42.5" y="152.1">C23</text>
<text x="42.5" y="156">10u</text>
<text x="50.2" y="152.1">BC16</text>
<text x="50.2" y="156">0.1u</text>
<text x="58" y="152.1">BC17</text>
<text x="58" y="156">0.1u</text>
<text x="71.5" y="152.1">C24</text>
<text x="71.5" y="156">10n</text>
<text x="79.2" y="152.1">BC18</text>
<text x="79.2" y="156">0.1u</text>
<text x="86.9" y="152.1">C25</text>
<text x="86.9" y="156">10u</text>
<text x="94.6" y="152.1">C26</text>
<text x="94.6" y="156">100u</text>
<text x="56" y="157.9">L4</text>
<text x="65.7" y="157.9">BEAD</text>
<text x="209.7" y="157.9">C21</text>
<text x="209.7" y="160.2">DNI</text>
<text x="225.1" y="157.9">C22</text>
<text x="225.1" y="160.2">DNI</text>
</g>
<g font-size="1.7" fill="#008000">
<text x="220.1" y="15">D/A Channel A Output</text>
<text x="220.1" y="49.8">D/A Channel B Output</text>
<text x="98.5" y="98.1">Internal REF voltage setting</text>
<text x="40.6" y="107.7">POWERON</text>
<text x="38.6" y="113.5">MODE</text>
<text x="38.6" y="115.5">0 : Interleaved Mode</text>
<text x="38.6" y="117.5">1 : Dual-Port Mode</text>
</g>
<g font-size="1.7" fill="#f00">
<text x="143.3" y="20.8">IOUTA1</text>
<text x="41" y="28.6">DAC_DA0</text>
<text x="143.3" y="28.6">IOUTB1</text>
<text x="41" y="30.5">DAC_DA1</text>
<text x="41" y="32.4">DAC_DA2</text>
<text x="41" y="34.4">DAC_DA3</text>
<text x="41" y="36.3">DAC_DA4</text>
<text x="41" y="38.2">DAC_DA5</text>
<text x="41" y="40.2">DAC_DA6</text>
<text x="100.8" y="36.3">IOUTA1</text>
<text x="41" y="42.1">DAC_DA7</text>
<text x="41" y="44">DAC_DA8</text>
<text x="41" y="46">DAC_DA9</text>
<text x="41" y="47.9">DAC_DA10</text>
<text x="100.8" y="46">IOUTB1</text>
<text x="41" y="49.8">DAC_DA11</text>
<text x="41" y="51.7">DAC_DA12</text>
<text x="41" y="53.7">DAC_DA13</text>
<text x="41" y="57.5">DAC_DB0</text>
<text x="41" y="59.5">DAC_DB1</text>
<text x="143.3" y="57.5">IOUTA2</text>
<text x="41" y="61.4">DAC_DB2</text>
<text x="41" y="63.3">DAC_DB3</text>
<text x="41" y="65.3">DAC_DB4</text>
<text x="100.8" y="65.3">IOUTA2</text>
<text x="143.3" y="65.3">IOUTB2</text>
<text x="41" y="67.2">DAC_DB5</text>
<text x="41" y="69.1">DAC_DB6</text>
<text x="41" y="71">DAC_DB7</text>
<text x="41" y="73">DAC_DB8</text>
<text x="41" y="74.9">DAC_DB9</text>
<text x="41" y="76.8">DAC_DB10</text>
<text x="100.8" y="74.9">IOUTB2</text>
<text x="41" y="78.8">DAC_DB11</text>
<text x="41" y="80.7">DAC_DB12</text>
<text x="41" y="82.6">DAC_DB13</text>
<text x="41" y="86.5">FSADJ1</text>
<text x="41" y="88.4">FSADJ2</text>
<text x="41" y="92.3">GAINCTRL</text>
<text x="189.6" y="92.3">DAC_CLKA</text>
<text x="41" y="101.9">DAC_CLKA</text>
<text x="41" y="103.9">DAC_CLKB</text>
<text x="189.6" y="105.8">DAC_CLKB</text>
<text x="143.3" y="136.7">DAC_CLKB</text>
<text x="143.3" y="134.7">DAC_CLKA</text>
<text x="172.2" y="136.7">GAINCTRL</text>
<text x="172.2" y="134.7">POWERON</text>
<text x="172.2" y="140.5">FSADJ2</text>
<text x="172.2" y="138.6">FSADJ1</text>
</g>
<g font-size="1.7" fill="#00f">
<text x="191.5" y="20.8">P</text>
<text x="197.1" y="20.8">S</text>
<text x="191.5" y="57.5">P</text>
<text x="197.1" y="57.5">S</text>
</g>
<g font-size="1.7" fill="#004080">
<text x="58.9" y="29.7">DB0-P1</text>
<text x="58.9" y="35.5">DB3-P1</text>
<text x="58.9" y="31.7">DB1-P1</text>
<text x="58.9" y="33.6">DB2-P1</text>
<text x="68.4" y="30.8" transform="rotate(-90 68.4 30.8)">AVDD</text>
<text x="72.3" y="31.9" transform="rotate(-90 72.3 31.9)">DVDD1</text>
<text x="74.2" y="31.9" transform="rotate(-90 74.2 31.9)">DVDD2</text>
<text x="58.9" y="41.3">DB6-P1</text>
<text x="58.9" y="37.5">DB4-P1</text>
<text x="58.9" y="39.4">DB5-P1</text>
<text x="77.7" y="41.3">IOUTA1</text>
<text x="58.9" y="45.2">DB8-P1</text>
<text x="58.9" y="47.1">DB9-P1</text>
<text x="58.9" y="43.2">DB7-P1</text>
<text x="77.7" y="43.2">IOUTB1</text>
<text x="58.9" y="51">DB11-P1</text>
<text x="58.9" y="52.9">DB12-P1</text>
<text x="58.9" y="49">DB10-P1</text>
<text x="58.9" y="58.7">DB0-P2</text>
<text x="58.9" y="54.8">DB13-P1</text>
<text x="58.9" y="64.5">DB3-P2</text>
<text x="58.9" y="60.6">DB1-P2</text>
<text x="58.9" y="62.5">DB2-P2</text>
<text x="58.9" y="70.3">DB6-P2</text>
<text x="58.9" y="66.4">DB4-P2</text>
<text x="58.9" y="68.3">DB5-P2</text>
<text x="77.7" y="70.3">IOUTA2</text>
<text x="58.9" y="74.1">DB8-P2</text>
<text x="58.9" y="76.1">DB9-P2</text>
<text x="58.9" y="78">DB10-P2</text>
<text x="58.9" y="72.2">DB7-P2</text>
<text x="77.7" y="72.2">IOUTB2</text>
<text x="58.9" y="79.9">DB11-P2</text>
<text x="58.9" y="81.9">DB12-P2</text>
<text x="58.9" y="83.8">DB13-P2</text>
<text x="58.9" y="89.6">FSADJ2</text>
<text x="58.9" y="87.7">FSADJ1</text>
<text x="58.9" y="93.4">GAINCTRL</text>
<text x="78.7" y="93.4">REFIO</text>
<text x="168.9" y="91.5">1</text>
<text x="168.9" y="93.4">3</text>
<text x="168.9" y="95.4">5</text>
<text x="175.7" y="91.5">2</text>
<text x="175.7" y="93.4">4</text>
<text x="175.7" y="95.4">6</text>
<text x="58.9" y="99.2">WRT2/IQSEL</text>
<text x="58.9" y="97.3">WRT1/IQWRT</text>
<text x="58.9" y="103.1">CLK1/IQCLK</text>
<text x="58.9" y="105">CLK2/IQRESET</text>
<text x="168.9" y="105">1</text>
<text x="168.9" y="107">3</text>
<text x="175.7" y="105">2</text>
<text x="175.7" y="107">4</text>
<text x="58.9" y="108.9">SLEEP</text>
<text x="58.9" y="110.8">MODE</text>
<text x="68.4" y="112.9" transform="rotate(-90 68.4 112.9)">ACOM</text>
<text x="72.3" y="112.9" transform="rotate(-90 72.3 112.9)">DCOM1</text>
<text x="74.2" y="112.9" transform="rotate(-90 74.2 112.9)">DCOM2</text>
<text x="168.9" y="108.9">5</text>
<text x="175.7" y="108.9">6</text>
</g>
<g font-size="1.4">
<text x="30.9" y="1.5">5</text>
<text x="88.8" y="1.5">4</text>
<text x="146.7" y="1.5">3</text>
<text x="204.7" y="1.5">2</text>
<text x="262.6" y="1.5">1</text>
<text x=".5" y="26.1">D</text>
<text x="292" y="26.1">D</text>
<text x=".5" y="71.9">C</text>
<text x="292" y="71.9">C</text>
<text x=".5" y="117.8">B</text>
<text x="292" y="117.8">B</text>
<text x=".5" y="163.6">A</text>
<text x="292" y="163.6">A</text>
<text x="30.9" y="186.8">5</text>
<text x="88.8" y="186.8">4</text>
<text x="146.7" y="186.8">3</text>
<text x="204.7" y="186.8">2</text>
<text x="262.6" y="186.8">1</text>
</g>
<g font-size="1.3" fill="#00f">
<text x="66.8" y="54.5">(MSB)</text>
<text x="66.8" y="83.2">(MSB)</text>
</g>
<g font-size="1">
<text x="231.5" y="168.6">Copyright (c) 2008 by Terasic Technologies Inc. Taiwan.</text>
<text x="231.5" y="171.3">No part of this schematic design may be reproduced, duplicated, or used without the prior written permission of Terasic.</text>
<text x="231.5" y="169.9">All rights reserved.</text>
</g>
<g font-size=".8" fill="#f00">
<text x="201.9" y="35.8">DAC</text>
<text x="207.7" y="35.8">DAC</text>
<text x="223.2" y="35.8">DAC</text>
<text x="165.3" y="45.5">DAC</text>
<text x="180.7" y="45.5">DAC</text>
<text x="201.9" y="72.5">DAC</text>
<text x="207.7" y="72.5">DAC</text>
<text x="223.2" y="72.5">DAC</text>
<text x="165.3" y="82.1">DAC</text>
<text x="180.7" y="82.1">DAC</text>
<text x="90" y="103.4">DAC</text>
<text x="66.8" y="120.8">DAC</text>
<text x="182.6" y="155.5">DAC</text>
<text x="190.4" y="155.5">DAC</text>
<text x="198.1" y="155.5">DAC</text>
<text x="213.5" y="155.5">DAC</text>
<text x="91.9" y="161.3">DAC</text>
<text x="205.8" y="163.2">DAC</text>
<text x="221.3" y="163.2">DAC</text>
</g>
</svg>
